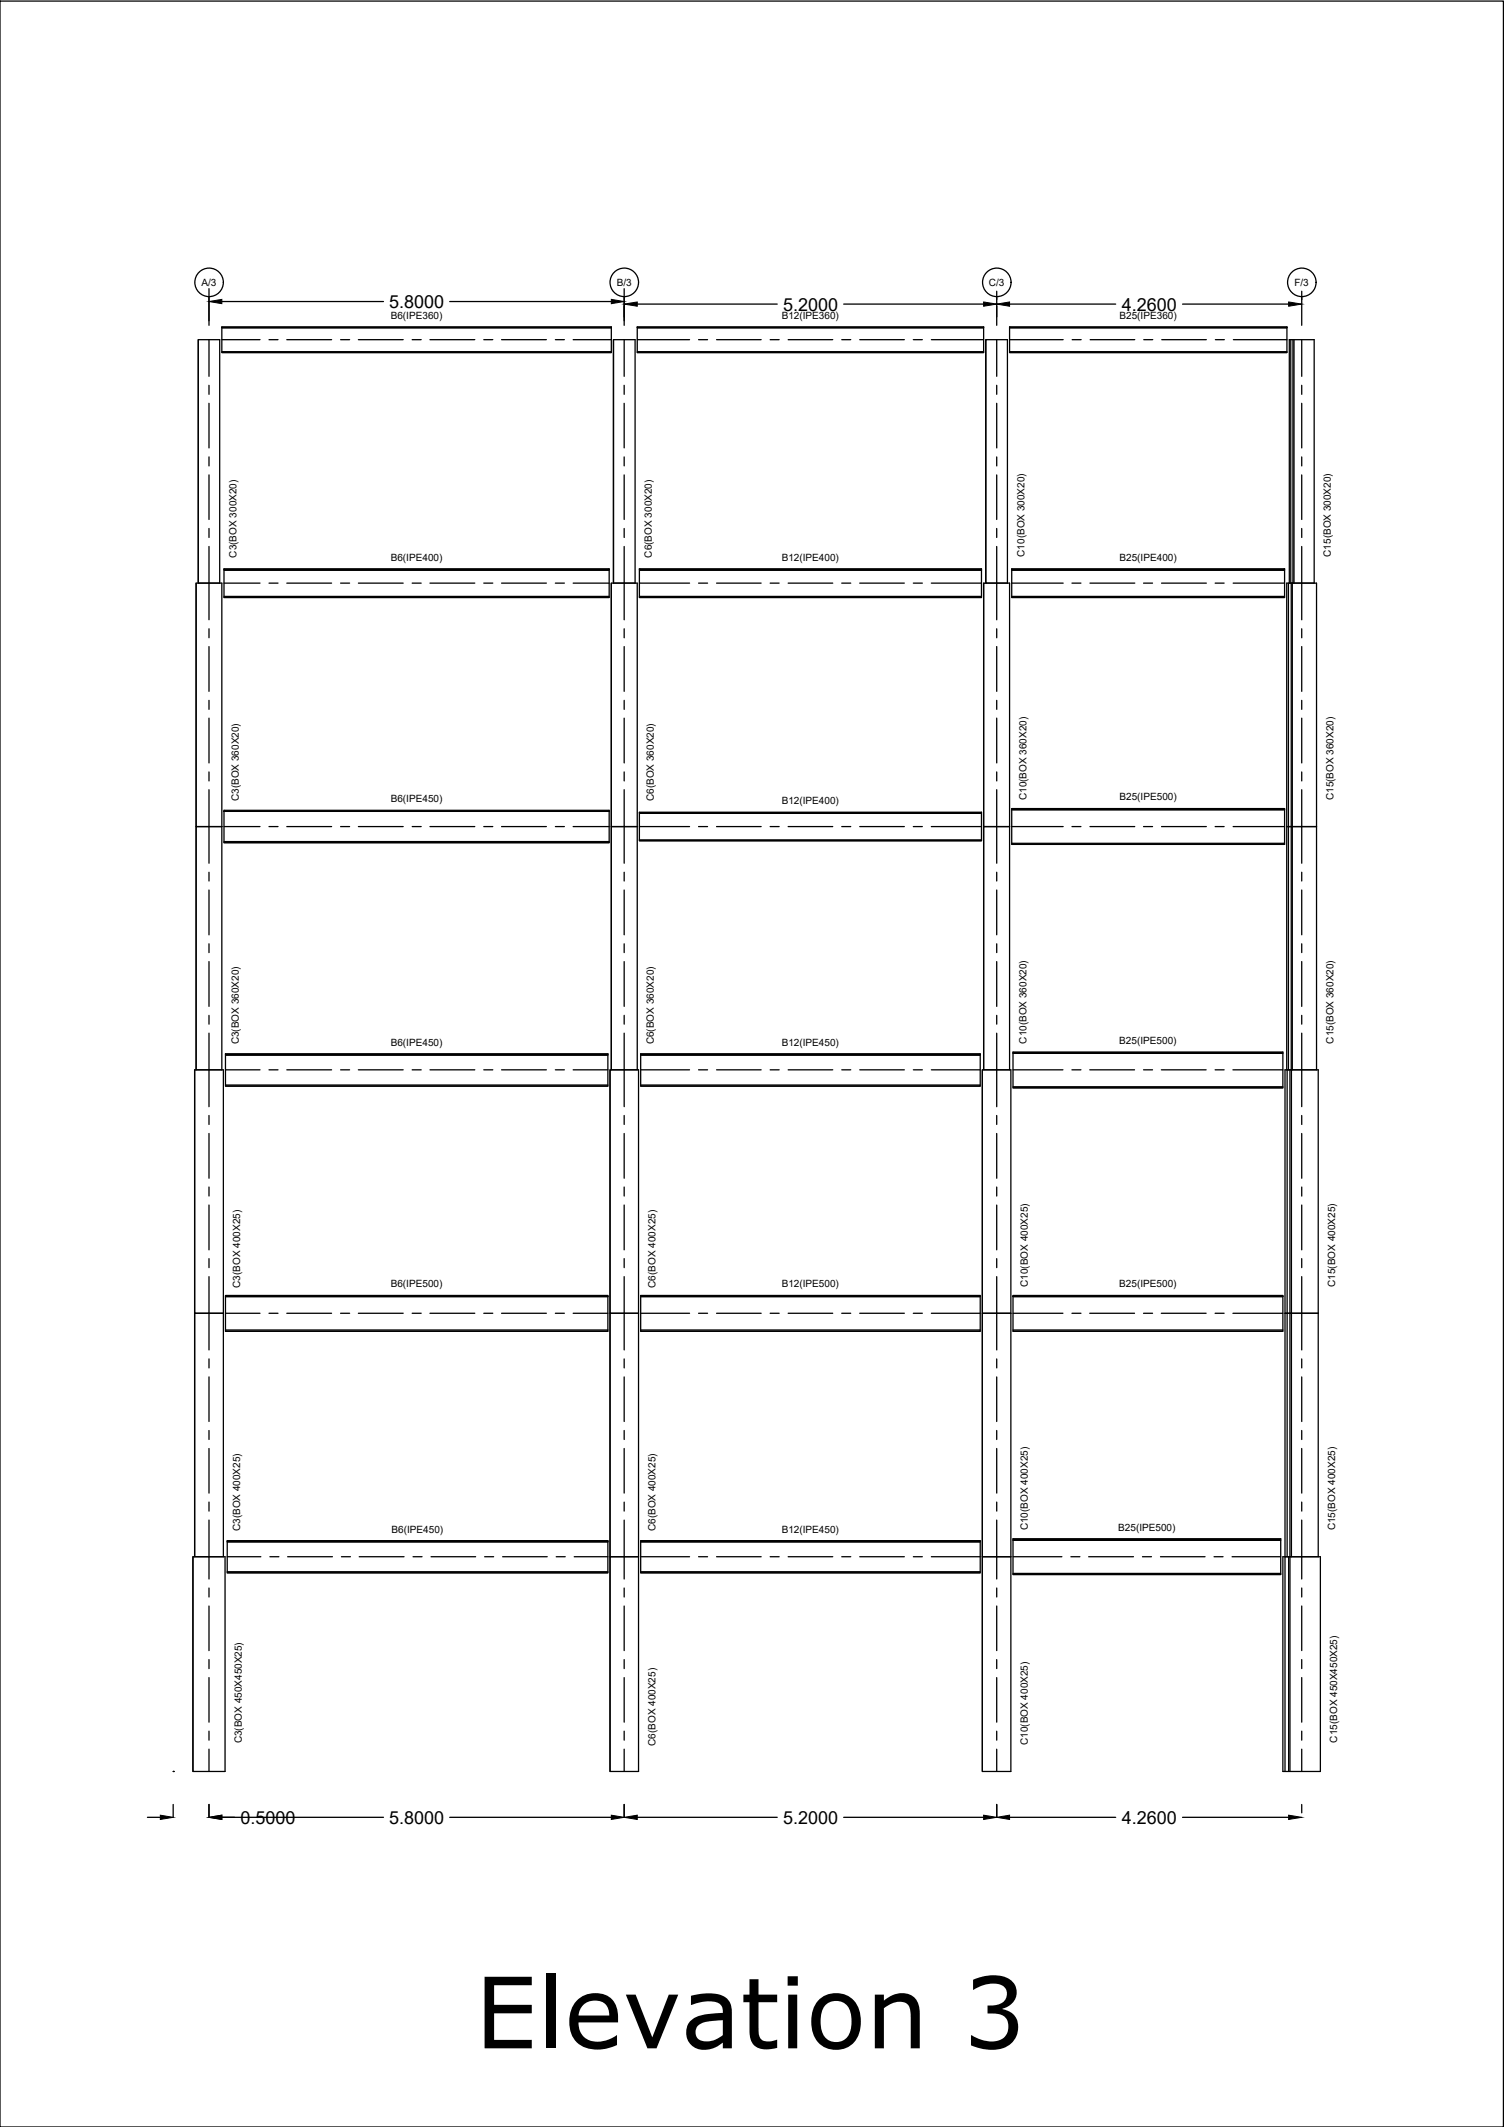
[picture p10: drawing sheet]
<svg xmlns="http://www.w3.org/2000/svg" width="297mm" height="420mm" viewBox="0 0 297 420" stroke-linecap="round" stroke-linejoin="round" font-family="sans-serif">
<!-- layer: 0 -->
<g fill="none" stroke="#000" stroke-width=".25">
<path d="M0 .2h296.9v420h-296.9zM41.3 57v7.3M43.8 59.6h31.9M88.8 59.6h31.9M123.3 57v7.3M196.8 57.5v6.8M257.1 57.5v6.8M39.2 67.1h4.2v48.1h-4.2zM39.2 67.1v48.1M41.3 67.1v7.2M41.3 76.1v1.8M41.3 79.7v8.8"/>
<path d="M43.8 64.6h76.9v5h-76.9zM43.8 67.1h7.6M43.8 69.6h76.9M43.8 69.5h76.9M53.1 67.1h1.8M56.6 67.1h8.9M67.3 67.1h1.7M70.8 67.1h8.8M81.4 67.1h1.8M84.9 67.1h8.9M95.5 67.1h1.8M99.1 67.1h8.8"/>
<path d="M109.7 67.1h1.8M113.2 67.1h7.5M120.7 64.7h-76.9h76.9M121.2 67.1h4.2v48.1h-4.2zM121.2 67.1v48.1M123.3 67.1v7.2M123.3 76.1v1.8M123.3 79.7v8.8M125.9 64.6h68.4v5h-68.4zM125.9 67.1h10.3M125.9 69.6h68.4M125.9 69.5h68.4"/>
<path d="M125.9 60.1h27.6M138 67.1h1.7M141.5 67.1h8.8M152.1 67.1h1.8M155.7 67.1h8.8M166.2 67.1h1.8M166.6 60.1h27.7M169.8 67.1h8.8M180.4 67.1h1.8M183.9 67.1h10.4M194.3 64.7h-68.4h68.4M194.7 67.1h4.3v48.1h-4.3z"/>
<path d="M194.7 67.1v48.1M196.8 67.1v7.2M196.8 76.1v1.8M196.8 79.7v8.8M199.4 64.6h54.8v5h-54.8zM199.4 67.1h10.6M199.4 69.6h54.8M199.4 69.5h54.8M199.4 60.1h20.9M211.8 67.1h1.7M215.3 67.1h8.8M225.9 67.1h1.8"/>
<path d="M229.4 67.1h8.9M233.6 60.1h20.9M240 67.1h1.8M243.6 67.1h10.6M254.2 64.7h-54.8h54.8M254.9 67.1v48.1M255.4 67.1v48.1M255.6 67.1v48.1M257.1 67.1v7.2M257.1 76.1v1.8M257.1 79.7v8.8M41.3 90.3v1.7"/>
<path d="M41.3 93.8v8.8M123.3 90.3v1.7M123.3 93.8v8.8M196.8 90.3v1.7M196.8 93.8v8.8M257.1 90.3v1.7M257.1 93.8v8.8M38.7 115.2h5.1v96.1h-5.1v-48h5.1h-5.1zM38.7 115.2v96.1M41.3 104.4v1.8M41.3 108v14.4M44.2 112.4h76.1v5.6h-76.1z"/>
<path d="M44.2 115.2h7.2M44.2 118h76.1M44.2 117.8h76.1M53.1 115.2h1.8M56.6 115.2h8.9M67.3 115.2h1.7M70.8 115.2h8.8M81.4 115.2h1.8M84.9 115.2h8.9M95.5 115.2h1.8M99.1 115.2h8.8M109.7 115.2h1.8"/>
<path d="M113.2 115.2h7.1M120.3 112.6h-76.1h76.1M120.7 115.2h5.2v96.1h-5.2v-48h5.2h-5.2zM120.7 115.2v96.1M123.3 104.4v1.8M123.3 108v14.4M126.3 112.4h67.5v5.6h-67.5zM126.3 115.2h9.9M126.3 118h67.5M126.3 117.8h67.5M138 115.2h1.7M141.5 115.2h8.8"/>
<path d="M152.1 115.2h1.8M155.7 115.2h8.8M166.2 115.2h1.8M169.8 115.2h8.8M180.4 115.2h1.8M183.9 115.2h9.9M193.8 112.6h-67.5h67.5M194.3 115.2h5.1v96.1h-5.1v-48h5.1h-5.1zM194.3 115.2v96.1M196.8 104.4v1.8M196.8 108v14.4M199.8 112.4h53.9v5.6h-53.9z"/>
<path d="M199.8 115.2h10.2M199.8 118h53.9M199.8 117.8h53.9M211.7 115.2h1.8M215.3 115.2h8.8M225.8 115.2h1.8M229.4 115.2h8.9M240 115.2h1.8M243.5 115.2h10.2M253.7 112.6h-53.9h53.9M254.5 115.2v96.1M254.6 115.2v-48.1h4.9v48.1"/>
<path d="M255 115.2v96.1M255.2 115.2v96.1M257.1 104.4v1.8M257.1 108v14.4M41.3 124.2v1.8M41.3 127.7v8.9M41.3 138.3v1.8M123.3 124.2v1.8M123.3 127.7v8.9M123.3 138.3v1.8M196.8 124.2v1.8M196.8 127.7v8.9"/>
<path d="M196.8 138.3v1.8M257.1 124.2v1.8M257.1 127.7v8.9M257.1 138.3v1.8M41.3 141.9v8.8M41.3 152.5v1.8M41.3 156v14.5M123.3 141.9v8.8M123.3 152.5v1.8M123.3 156v14.5M196.8 141.9v8.8M196.8 152.5v1.8"/>
<path d="M196.8 156v14.5M199.8 159.7h53.9v7.1h-53.9zM253.7 159.9h-53.9h53.9M257.1 141.9v8.8M257.1 152.5v1.8M257.1 156v14.5M41.3 172.3v1.7M41.3 175.8v8.9M44.2 160.1h76.1v6.4h-76.1zM44.2 163.3h7.2M44.2 166.5h76.1M44.2 166.2h76.1"/>
<path d="M53.1 163.3h1.8M56.6 163.3h8.9M67.3 163.3h1.7M70.8 163.3h8.8M81.4 163.3h1.8M84.9 163.3h8.9M95.5 163.3h1.8M99.1 163.3h8.8M109.7 163.3h1.8M113.2 163.3h7.1M120.3 160.3h-76.1h76.1M123.3 172.3v1.7"/>
<path d="M123.3 175.8v8.9M126.3 160.4h67.5v5.7h-67.5zM126.3 163.3h9.9M126.3 166.1h67.5M126.3 165.9h67.5M138 163.3h1.7M141.5 163.3h8.8M152.1 163.3h1.8M155.7 163.3h8.8M166.2 163.3h1.8M169.8 163.3h8.8M180.4 163.3h1.8"/>
<path d="M183.9 163.3h9.9M193.8 160.6h-67.5h67.5M196.8 172.3v1.7M196.8 175.8v8.9M199.8 163.3h10.2M199.8 166.8h53.9M199.8 166.6h53.9M211.7 163.3h1.8M215.3 163.3h8.8M225.8 163.3h1.8M229.4 163.3h8.9M240 163.3h1.8"/>
<path d="M243.5 163.3h10.2M254.1 163.3h5.9M257.1 172.3v1.7M257.1 175.8v8.9M41.3 186.4v1.8M41.3 189.9v8.9M123.3 186.4v1.8M123.3 189.9v8.9M196.8 186.4v1.8M196.8 189.9v8.9M257.1 186.4v1.8M257.1 189.9v8.9"/>
<path d="M38.4 211.3h5.7v96.2h-5.7v-48.1h5.7h-5.7zM38.4 211.3v96.2M41.3 200.6v1.7M41.3 204.1v14.5M44.5 208.2h75.6v6.3h-75.6zM44.5 211.3h6.9M44.5 214.5h75.6M44.5 214.3h75.6M53.1 211.3h1.8M56.6 211.3h8.9M67.3 211.3h1.7M70.8 211.3h8.8"/>
<path d="M81.4 211.3h1.8M84.9 211.3h8.9M95.5 211.3h1.8M99.1 211.3h8.8M109.7 211.3h1.8M113.2 211.3h6.9M120.1 208.4h-75.6h75.6M120.5 211.3h5.6v138.6h-5.6v-42.4h5.6h-5.6v-48.1h5.6h-5.6zM120.5 211.3v138.6M123.3 200.6v1.7M123.3 204.1v14.5M126.5 208.2h67.1v6.3h-67.1z"/>
<path d="M126.5 211.3h9.7M126.5 214.5h67.1M126.5 214.3h67.1M138 211.3h1.7M141.5 211.3h8.8M152.1 211.3h1.8M155.7 211.3h8.8M166.2 211.3h1.8M169.8 211.3h8.8M180.4 211.3h1.8M183.9 211.3h9.7M193.6 208.4h-67.1h67.1"/>
<path d="M194 211.3h5.6v138.6h-5.6v-42.4h5.6h-5.6v-48.1h5.6h-5.6zM194 211.3v138.6M196.8 200.6v1.7M196.8 204.1v14.5M200.1 207.8h53.3v7.1h-53.3zM200.1 211.3h9.8M200.1 214.9h53.3M200.1 214.7h53.3M211.7 211.3h1.8M215.2 211.3h8.9M225.8 211.3h1.8M229.4 211.3h8.8"/>
<path d="M240 211.3h1.8M243.5 211.3h9.9M253.4 208h-53.3h53.3M254.1 211.3v-96.1h5.9v96.1M254.2 211.3v96.2M254.8 211.3v138.6M255.1 211.3v96.2M257.1 200.6v1.7M257.1 204.1v14.5M41.3 220.3v1.8M41.3 223.9v8.8M41.3 234.5v1.8"/>
<path d="M41.3 238v8.9M123.3 220.3v1.8M123.3 223.9v8.8M123.3 234.5v1.8M123.3 238v8.9M196.8 220.3v1.8M196.8 223.9v8.8M196.8 234.5v1.8M196.8 238v8.9M257.1 220.3v1.8M257.1 223.9v8.8M257.1 234.5v1.8"/>
<path d="M257.1 238v8.9M41.3 248.6v1.8M41.3 252.2v14.5M44.5 255.9h75.6v7.1h-75.6zM44.5 259.4h6.9M53.1 259.4h1.8M56.6 259.4h8.9M67.3 259.4h1.7M70.8 259.4h8.8M81.4 259.4h1.8M84.9 259.4h8.9M95.5 259.4h1.8"/>
<path d="M99.1 259.4h8.8M109.7 259.4h1.8M113.2 259.4h6.9M120.1 256.1h-75.6h75.6M123.3 248.6v1.8M123.3 252.2v14.5M126.5 255.9h67.1v7.1h-67.1zM126.5 259.4h9.7M138 259.4h1.7M141.5 259.4h8.8M152.1 259.4h1.8M155.7 259.4h8.8"/>
<path d="M166.2 259.4h1.8M169.8 259.4h8.8M180.4 259.4h1.8M183.9 259.4h9.7M193.6 256.1h-67.1h67.1M196.8 248.6v1.8M196.8 252.2v14.5M200.1 255.9h53.3v7.1h-53.3zM200.1 259.4h9.8M211.7 259.4h1.8M215.2 259.4h8.9M225.8 259.4h1.8"/>
<path d="M229.4 259.4h8.8M240 259.4h1.8M243.5 259.4h9.9M253.4 256.1h-53.3h53.3M253.8 259.4h6.5M257.1 248.6v1.8M257.1 252.2v14.5M41.3 268.4v1.8M41.3 272v8.8M44.5 263h75.6M44.5 262.7h75.6M123.3 268.4v1.8"/>
<path d="M123.3 272v8.8M126.5 263h67.1M126.5 262.7h67.1M196.8 268.4v1.8M196.8 272v8.8M200.1 263h53.3M200.1 262.7h53.3M257.1 268.4v1.8M257.1 272v8.8M41.3 282.6v1.8M41.3 286.1v8.8M41.3 296.7v1.8"/>
<path d="M123.3 282.6v1.8M123.3 286.1v8.8M123.3 296.7v1.8M196.8 282.6v1.8M196.8 286.1v8.8M196.8 296.7v1.8M257.1 282.6v1.8M257.1 286.1v8.8M257.1 296.7v1.8M38.1 307.5h6.3v42.4h-6.3zM38.1 307.5v42.4M41.3 300.3v11.6"/>
<path d="M41.3 313.7v1.8M41.3 317.2v8.9M44.9 304.3h75.2v6.4h-75.2zM44.9 307.5h6.6M44.9 310.7h75.2M44.9 310.5h75.2M53.3 307.5h1.8M56.8 307.5h8.9M67.4 307.5h1.8M71 307.5h8.8M81.6 307.5h1.8M85.1 307.5h8.8"/>
<path d="M95.7 307.5h1.8M99.3 307.5h8.8M109.9 307.5h1.7M113.4 307.5h6.7M120.1 304.5h-75.2h75.2M123.3 300.3v11.6M123.3 313.7v1.8M123.3 317.2v8.9M126.5 304.3h67.1v6.4h-67.1zM126.5 307.5h9.7M126.5 310.7h67.1M126.5 310.5h67.1"/>
<path d="M138 307.5h1.7M141.5 307.5h8.8M152.1 307.5h1.8M155.7 307.5h8.8M166.2 307.5h1.8M169.8 307.5h8.8M180.4 307.5h1.8M183.9 307.5h9.7M193.6 304.5h-67.1h67.1M196.8 300.3v11.6M196.8 313.7v1.8M196.8 317.2v8.9"/>
<path d="M200.1 304h52.8v7h-52.8zM200.1 307.5h9.6M200.1 311h52.8M200.1 310.8h52.8M211.5 307.5h1.8M215 307.5h8.9M225.6 307.5h1.8M229.2 307.5h8.8M239.8 307.5h1.8M243.3 307.5h9.6M252.9 304.2h-52.8h52.8M253.4 307.5h7.4v42.4h-7.4z"/>
<path d="M254.5 307.5v42.4M257.1 300.3v11.6M257.1 313.7v1.8M257.1 317.2v8.9M260.3 307.5v-96.2h-6.5v138.6M41.3 327.8v1.8M41.3 331.4v8.8M123.3 327.8v1.8M123.3 331.4v8.8M196.8 327.8v1.8M196.8 331.4v8.8M257.1 327.8v1.8"/>
<path d="M257.1 331.4v8.8M29.1 359h2.6M34.2 349.9h.1M34.2 356.4v2.5M41.3 342v1.7M41.3 345.5v4.4M41.3 356.4v2.5M43.8 359h31.9M88.8 359h31.9M123.3 342v1.7M123.3 345.5v4.4M123.3 356.4v2.5"/>
<path d="M125.9 359h27.6M166.6 359h27.7M196.8 342v1.7M196.8 345.5v4.4M196.8 356.4v2.5M199.4 359h20.9M233.6 359h20.9M257.1 342v1.7M257.1 345.5v4.4M257.1 356.4v1.7"/>
<circle cx="41.3" cy="55.8" r="2.82"/>
<circle cx="123.3" cy="55.8" r="2.82"/>
<circle cx="196.9" cy="55.8" r="2.82"/>
<circle cx="257.1" cy="55.8" r="2.82"/>
</g>
<g fill="#000" stroke="#000" stroke-width=".2">
<path d="M41.3 59.6l2.5-.5v.9zM120.7 59.1l2.6 .5-2.6 .4zM123.3 60.1l2.6-.5v.9zM194.3 59.6l2.5 .5-2.5 .4zM196.8 60.1l2.6-.5v.9zM254.5 59.6l2.6 .5-2.6 .4zM31.7 358.6l2.5 .4-2.5 .4zM41.3 359l2.5-.4v.8zM120.7 358.6l2.6 .4-2.6 .4zM123.3 359l2.6-.4v.8zM194.3 358.6l2.5 .4-2.5 .4zM196.8 359l2.6-.4v.8z"/>
<path d="M254.5 358.6l2.6 .4-2.6 .4z"/>
</g>
<text font-size="19.4" x="93.8" y="404.6">Elevation 3</text>
<g font-size="3.6">
<text x="76.9" y="60.8">5.8000</text>
<text x="154.6" y="61.3">5.2000</text>
<text x="221.6" y="61.3">4.2600</text>
<text x="47.5" y="360.2">0.5000</text>
<text x="76.9" y="360.2">5.8000</text>
<text x="154.6" y="360.2">5.2000</text>
<text x="221.6" y="360.2">4.2600</text>
</g>
<g font-size="2">
<text x="39.8" y="56.5">A/3</text>
<text x="121.8" y="56.5">B/3</text>
<text x="195.3" y="56.5">C/3</text>
<text x="255.7" y="56.5">F/3</text>
<text x="77.2" y="62.9">B6(IPE360)</text>
<text x="154.4" y="62.9">B12(IPE360)</text>
<text x="221.1" y="62.9">B25(IPE360)</text>
<text x="46.7" y="110.2" transform="rotate(-90 46.7 110.2)">C3(BOX 300X20)</text>
<text x="77.2" y="110.7">B6(IPE400)</text>
<text x="128.7" y="110.2" transform="rotate(-90 128.7 110.2)">C6(BOX 300X20)</text>
<text x="154.4" y="110.7">B12(IPE400)</text>
<text x="202.3" y="110" transform="rotate(-90 202.3 110)">C10(BOX 300X20)</text>
<text x="221.1" y="110.7">B25(IPE400)</text>
<text x="262.8" y="110" transform="rotate(-90 262.8 110)">C15(BOX 300X20)</text>
<text x="47.2" y="158.2" transform="rotate(-90 47.2 158.2)">C3(BOX 360X20)</text>
<text x="77.2" y="158.5">B6(IPE450)</text>
<text x="129.2" y="158.2" transform="rotate(-90 129.2 158.2)">C6(BOX 360X20)</text>
<text x="154.4" y="158.8">B12(IPE400)</text>
<text x="202.7" y="158.1" transform="rotate(-90 202.7 158.1)">C10(BOX 360X20)</text>
<text x="221.1" y="158.1">B25(IPE500)</text>
<text x="263.4" y="158.1" transform="rotate(-90 263.4 158.1)">C15(BOX 360X20)</text>
<text x="47.2" y="206.3" transform="rotate(-90 47.2 206.3)">C3(BOX 360X20)</text>
<text x="77.2" y="206.5">B6(IPE450)</text>
<text x="129.2" y="206.3" transform="rotate(-90 129.2 206.3)">C6(BOX 360X20)</text>
<text x="154.4" y="206.5">B12(IPE450)</text>
<text x="202.7" y="206.2" transform="rotate(-90 202.7 206.2)">C10(BOX 360X20)</text>
<text x="221.1" y="206.2">B25(IPE500)</text>
<text x="263.4" y="206.2" transform="rotate(-90 263.4 206.2)">C15(BOX 360X20)</text>
<text x="47.5" y="254.4" transform="rotate(-90 47.5 254.4)">C3(BOX 400X25)</text>
<text x="77.2" y="254.3">B6(IPE500)</text>
<text x="129.5" y="254.4" transform="rotate(-90 129.5 254.4)">C6(BOX 400X25)</text>
<text x="154.4" y="254.3">B12(IPE500)</text>
<text x="203" y="254.2" transform="rotate(-90 203 254.2)">C10(BOX 400X25)</text>
<text x="221.1" y="254.3">B25(IPE500)</text>
<text x="263.7" y="254.2" transform="rotate(-90 263.7 254.2)">C15(BOX 400X25)</text>
<text x="47.5" y="302.5" transform="rotate(-90 47.5 302.5)">C3(BOX 400X25)</text>
<text x="77.3" y="302.7">B6(IPE450)</text>
<text x="129.5" y="302.5" transform="rotate(-90 129.5 302.5)">C6(BOX 400X25)</text>
<text x="154.4" y="302.7">B12(IPE450)</text>
<text x="203" y="302.3" transform="rotate(-90 203 302.3)">C10(BOX 400X25)</text>
<text x="220.9" y="302.3">B25(IPE500)</text>
<text x="263.7" y="302.3" transform="rotate(-90 263.7 302.3)">C15(BOX 400X25)</text>
<text x="47.8" y="344.4" transform="rotate(-90 47.8 344.4)">C3(BOX 450X450X25)</text>
<text x="129.5" y="344.9" transform="rotate(-90 129.5 344.9)">C6(BOX 400X25)</text>
<text x="203" y="344.7" transform="rotate(-90 203 344.7)">C10(BOX 400X25)</text>
<text x="264.1" y="344.2" transform="rotate(-90 264.1 344.2)">C15(BOX 450X450X25)</text>
</g>
</svg>
